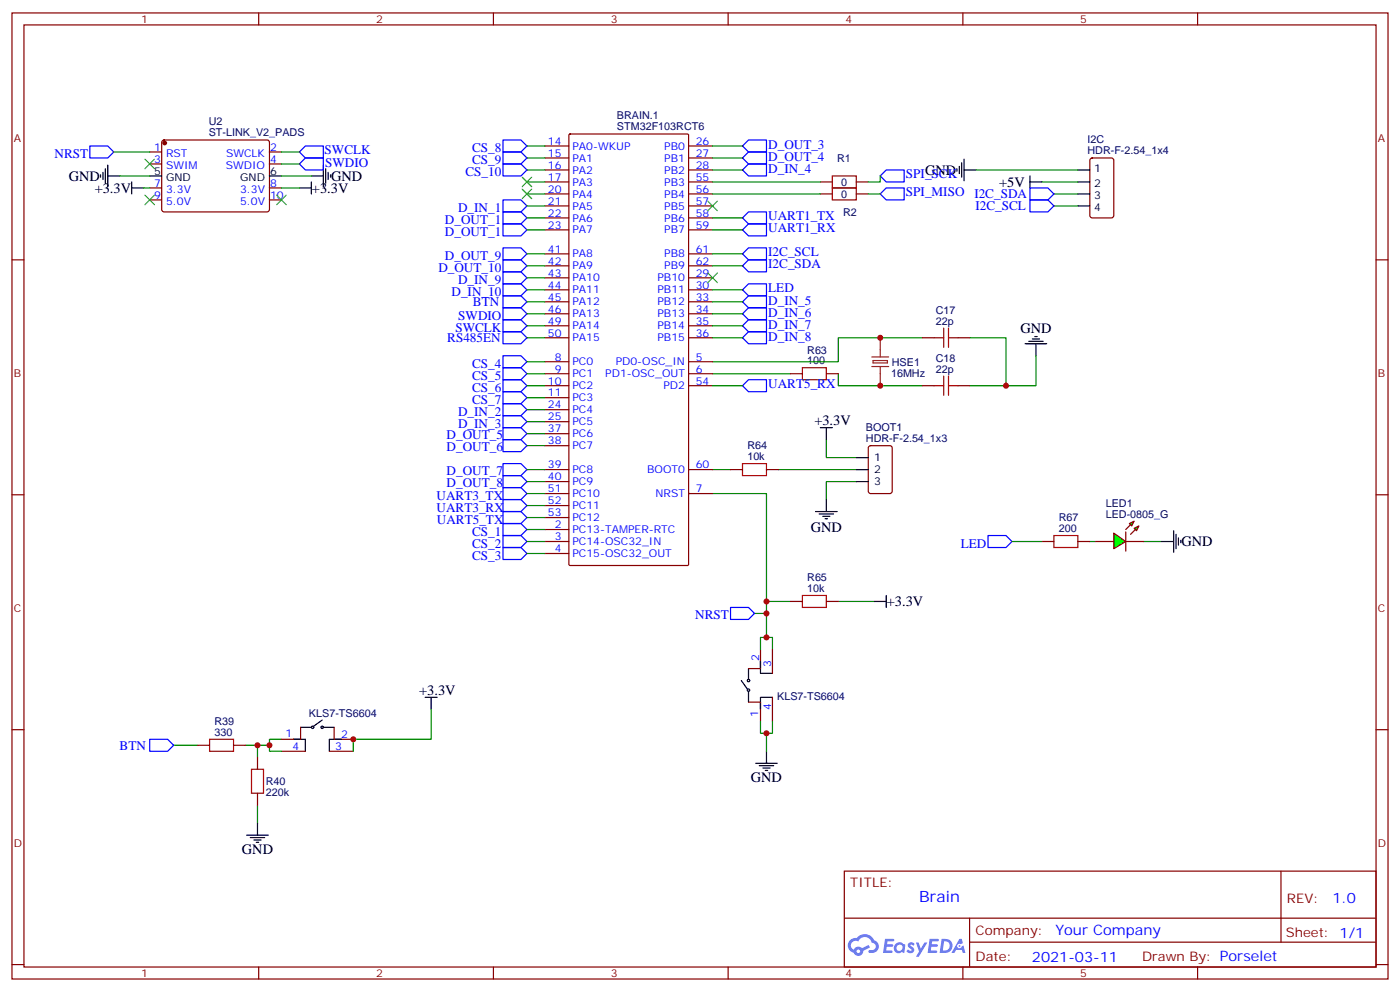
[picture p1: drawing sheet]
<svg xmlns="http://www.w3.org/2000/svg" width="412mm" height="292mm" viewBox="0 0 412 292" stroke-linecap="round" stroke-linejoin="round" font-family="sans-serif">
<g fill="none" stroke="#870000" stroke-width=".35">
<path d="M3.5 3.8h405.4v284.3h-405.4zM7.1 7.3h398.2v277.3h-398.2zM76.2 3.8v3.5M145.3 3.8v3.5M214.5 3.8v3.5M283.6 3.8v3.5M352.8 3.8v3.5M3.5 76.5h3.6M405.3 76.5h3.6M3.5 145.6h3.6M405.3 145.6h3.6M3.5 214.8h3.6"/>
<path d="M405.3 214.8h3.6M248.7 256.4h156.6v28.2h-156.6zM377.3 256.4v20.9M248.7 270.2h156.5M285.6 277.3h119.6M285.6 270.2v14.2M3.5 283.9h3.6M76.2 284.6v3.5M145.3 284.6v3.5M214.5 284.6v3.5M283.6 284.6v3.5M352.8 284.6v3.5"/>
<path d="M405.3 283.9h3.6"/>
</g>
<g fill="#5487ff">
<path d="M267.7 277.6a1.22 1.22 0 0 1 1.7 .2l-.4 .6a.47 .47 0 0 0-.3-.4 .47 .47 0 0 0-.5 .2l.1 .2a1.14 1.14 0 0 1 .8 1.8 1.14 1.14 0 0 1-1.9 0l-.2-.2 .5-.6 .7 .5a.29 .29 0 0 0 .3-.3 .29 .29 0 0 0-.2-.3 1.04 1.04 0 0 1-.6-1.7z"/>
<path d="M260.7 276.3h2.4l.3 .2-.2 .5-1.8 .1-.1 .8h1.5l.3 .4-.3 .4h-1.6l-.2 1.1h1.7l.2 .3-.2 .3-2.6 .1z"/>
<path d="M273.8 276.3h2.4l.3 .2-.1 .5-1.8 .1-.2 .8h1.6l.3 .4-.4 .4h-1.6l-.1 1.1h1.7l.2 .3-.2 .3-2.6 .1z"/>
<path d="M282.6 276.3h.7l.3 1.3-.6 .3a.69 .69 0 0 0-1 .3 .69 .69 0 0 0 .4 .9 .69 .69 0 0 0 .9-.6l.5-.2 .6 2.2h-.8l-.2-.9h-1.8l-.5 .9h-.8z"/>
<path d="M269.8 277.4h.8l.6 1.8 1.1-1.8h.9l-2.6 4.2h-.8l.9-1.5z"/>
<path d="M277.4 276.3l-.6 4.2h1.3a2.11 2.11 0 0 0 2.5-2.1 2.11 2.11 0 0 0-2.5-2.1zM278.1 277.1a1.39 1.39 0 0 1 1.7 1.4 1.39 1.39 0 0 1-1.8 1.3h-.3z"/>
<path d="M263.7 277.9a1.54 1.54 0 0 0-.1 2.2 1.54 1.54 0 0 0 2.2 .1l.6 .3 .3-2.3-.2-.3h-.4a1.49 1.49 0 0 0-2.4 0zM264 278.9a.94 .94 0 0 1 1.8 0 .94 .94 0 0 1-1.8 0z"/>
<path d="M250.4 276.7a2.18 2.18 0 0 0 1.1 3.7 1.44 1.44 0 0 0 1.6 .9 1.44 1.44 0 0 0 1.2-1.4l2-1.1-.5-.7-1.9 1a1.47 1.47 0 0 0-2.4 .4 1.39 1.39 0 0 1-.7-1.9 1.39 1.39 0 0 1 2-.5 2.12 2.12 0 0 1 2.2-1.3 2.12 2.12 0 0 1 1.9 1.7 1.14 1.14 0 0 1 1.1 1.4 1.14 1.14 0 0 1-1.7 .7 .43 .43 0 0 0-.5 .4 .43 .43 0 0 0 .4 .5 1.98 1.98 0 0 0 2.5-1.2 1.98 1.98 0 0 0-1.2-2.6 3.1 3.1 0 0 0-5.3-.6l-.9 .1zM252.3 280a.55 .55 0 0 1 1.1 0 .55 .55 0 0 1-1.1 0z"/>
<circle cx="282.6" cy="278.4" r=".26"/>
</g>
<path d="M287.5 50h30M306.9 53.6h10.6M310.4 57.1h7.1M310.4 60.6h7.1M321 159.4h1.8M336.9 159.4h5.3" fill="none" stroke="#008700" stroke-width=".35"/>
<g fill="none" stroke="#000" stroke-width=".35">
<path d="M281.9 49.7v.7M282.6 49v2.1M283.3 47.9v4.2M284 50h3.5M284 46.8v6.4M303.4 53.6h3.5M303.4 51.8v3.5M317.5 50h3.5M317.5 53.6h3.5M317.5 57.1h3.5M317.5 60.6h3.5M342.2 159.4h3.5"/>
<path d="M345.7 156.2v6.4M346.4 157.3v4.2M347.1 158.3v2.1M347.8 159v.7"/>
</g>
<path d="M303.4 55.3h5.3l1.7 1.8-1.7 1.7h-5.3zM303.4 58.8h5.3l1.7 1.8-1.7 1.8h-5.3z" fill="none" stroke="#00f" stroke-width=".35"/>
<path d="M321.3 46.7l.4-.2h5.7l.6 .4 .1 16.5-.5 .7h-5.9l-.6-.4-.1-16.5zM306.9 159.4h3.5M317.5 159.4h3.5M322.8 159.4h5.3M331.6 159.4h5.3" fill="none" stroke="#870000" stroke-width=".35"/>
<path d="M310.4 157.6h7.1v3.5h-7.1z" fill="none" stroke="#a10000" stroke-width=".35"/>
<g fill="#0f0" stroke="#870000" stroke-width=".35">
<path d="M334.1 155.5l1.4-.7-.7 1.4z"/>
<path d="M332.7 154.1l1.4-.7-.7 1.4z"/>
</g>
<g fill="#870000" stroke="#870000" stroke-width=".35">
<path d="M333 157.3l1.4-1.4z"/>
<path d="M333 154.4l-1.4 1.5z"/>
</g>
<path d="M331.6 156.6v5.6z" fill="#f00" stroke="#870000" stroke-width=".35"/>
<path d="M328.1 156.9l3.5 2.5-3.5 2.1z" fill="#0f0" stroke="#870000" stroke-width=".35"/>
<g fill="none" stroke="#008700" stroke-width=".35">
<path d="M33.5 44.7h10.6M35.3 51.8h8.8M42.3 55.3h1.8M82.9 51.8h8.8M82.9 44.7h5.3M82.9 55.3h5.3M82.9 48.3h5.3M155.2 43h5.3M155.2 46.5h5.3M155.2 50h5.3M155.2 53.6h5.3M155.2 57.1h5.3"/>
<path d="M209.9 43h8.8M209.9 46.5h8.8M209.9 50h8.8M209.9 53.6h31.8M209.9 57.1h31.8M255.8 57.1h3.5M259.3 51.8v1.8h-3.5M155.2 60.6h5.3M155.2 64.1h5.3M155.2 67.7h5.3M155.2 74.7h5.3M155.2 78.2h5.3"/>
<path d="M209.9 64.1h8.8M209.9 67.7h8.8M209.9 74.7h8.8M209.9 78.2h8.8M155.2 92.4h5.3M155.2 95.9h5.3M155.2 85.3h5.3M155.2 81.8h5.3M155.2 88.8h5.3M155.2 99.4h5.3M209.9 92.4h8.8M209.9 95.9h8.8"/>
<path d="M209.9 85.3h8.8M209.9 88.8h8.8M209.9 99.4h8.8M271.6 99.4h-24.7v7.1h-37M285.8 99.4h10.5v14.1M155.2 113.5h5.3M155.2 110h5.3M155.2 117.1h5.3M155.2 106.5h5.3M209.9 110h22.9M209.9 113.5h8.8M246.9 110v3.5h24.7"/>
<path d="M305.2 104.7v8.8h-19.4M155.2 138.2h5.3M155.2 120.6h5.3M155.2 124.1h5.3M155.2 127.6h5.3M155.2 131.2h5.3M209.9 138.2h5.3M229.3 138.2h22.9M243.4 129.4v5.3h8.8M155.2 159.4h5.3M155.2 155.9h5.3M155.2 141.7h5.3"/>
<path d="M155.2 152.3h5.3M155.2 145.3h5.3M155.2 148.8h5.3M209.9 145.3h15.9v31.7h7M252.2 141.7h-8.8v5.3M298.1 159.4h8.8M155.2 162.9h5.3M225.8 177v10.6h1.7v3.5M246.9 177h10.6M222.2 180.6h3.6M225.8 187.6h-1.8v3.5M51.2 219.4h7"/>
<path d="M75.8 219.4v3.5M79.4 219.4v1.7h3.5M82.9 217.6h-3.5v1.8h-7.1M127 208.8v8.8h-22.9v3.5M224 212.3v3.5h3.5v-3.5M225.8 215.8v5.3M75.8 237v5.3"/>
</g>
<g fill="none" stroke="#00f" stroke-width=".35">
<path d="M26.5 43h5.2l1.8 1.7-1.8 1.8h-5.2zM88.2 48.3l1.8-1.8h5.2v3.5h-5.2zM88.2 44.7l1.8-1.7h5.2v3.5h-5.2zM148.2 41.2h5.3l1.7 1.8-1.7 1.7h-5.3zM148.2 44.7h5.3l1.7 1.8-1.7 1.8h-5.3zM148.2 48.3h5.3l1.7 1.7-1.7 1.8h-5.3zM148.2 58.8h5.3l1.7 1.8-1.7 1.8h-5.3zM218.7 43l1.8-1.8h5.3v3.5h-5.3zM218.7 46.5l1.8-1.8h5.3v3.6h-5.3zM220.5 48.3h5.3v3.5h-5.3l-1.8-1.8zM259.3 57.1l1.8-1.8h5.2v3.5h-5.2zM259.3 51.8l1.8-1.8h5.2v3.6h-5.2z"/>
<path d="M148.2 62.4h5.3l1.7 1.7-1.7 1.8h-5.3zM148.2 65.9h5.3l1.7 1.8-1.7 1.7h-5.3zM148.2 73h5.3l1.7 1.7-1.7 1.8h-5.3zM148.2 76.5h5.3l1.7 1.7-1.7 1.8h-5.3zM218.7 64.1l1.8-1.7h5.3v3.5h-5.3zM218.7 67.7l1.8-1.8h5.3v3.5h-5.3zM218.7 74.7l1.8-1.7h5.3v3.5h-5.3zM218.7 78.2l1.8-1.7h5.3v3.5h-5.3zM148.2 90.6h5.3l1.7 1.8-1.7 1.7h-5.3zM148.2 94.1h5.3l1.7 1.8-1.7 1.7h-5.3zM148.2 80h5.3l1.7 1.8-1.7 1.7h-5.3zM148.2 83.5h5.3l1.7 1.8-1.7 1.8h-5.3z"/>
<path d="M148.2 97.6h5.3l1.7 1.8-1.7 1.8h-5.3zM148.2 87.1h5.3l1.7 1.7-1.7 1.8h-5.3zM218.7 88.8l1.8-1.7h5.3v3.5h-5.3zM218.7 92.4l1.8-1.8h5.3v3.5h-5.3zM218.7 95.9l1.8-1.8h5.3v3.5h-5.3zM218.7 99.4l1.8-1.8h5.3v3.6h-5.3zM218.7 85.3l1.8-1.8h5.3v3.6h-5.3zM148.2 104.7h5.3l1.7 1.8-1.7 1.7h-5.3zM148.2 108.2h5.3l1.7 1.8-1.7 1.8h-5.3zM148.2 111.8h5.3l1.7 1.7-1.7 1.8h-5.3zM148.2 115.3h5.3l1.7 1.8-1.7 1.7h-5.3zM148.2 118.8h5.3l1.7 1.8-1.7 1.7h-5.3z"/>
<path d="M218.7 113.5l1.8-1.7h5.3v3.5h-5.3zM148.2 122.3h5.3l1.7 1.8-1.7 1.8h-5.3zM148.2 125.9h5.3l1.7 1.7-1.7 1.8h-5.3zM148.2 129.4h5.3l1.7 1.8-1.7 1.7h-5.3zM148.2 136.5h5.3l1.7 1.7-1.7 1.8h-5.3zM148.2 140h5.3l1.7 1.7-1.7 1.8h-5.3zM148.2 154.1h5.3l1.7 1.8-1.7 1.7h-5.3zM148.2 157.6h5.3l1.7 1.8-1.7 1.7h-5.3zM148.2 150.6h5.3l1.7 1.7-1.7 1.8h-5.3zM148.2 147h5.3l1.7 1.8-1.7 1.8h-5.3zM148.2 143.5h5.3l1.7 1.8-1.7 1.7h-5.3zM291 157.6h5.3l1.8 1.8-1.8 1.7h-5.3z"/>
<path d="M148.2 161.1h5.3l1.7 1.8-1.7 1.8h-5.3zM215.2 178.8h5.3l1.7 1.8-1.7 1.7h-5.3zM44.1 217.6h5.3l1.8 1.8-1.8 1.7h-5.3z"/>
</g>
<g fill="none" stroke="#000" stroke-width=".35">
<path d="M29.6 51.4v.7M30.3 50.7v2.1M31 49.7v4.2M31.7 51.8h3.6M31.7 48.6v6.4M38.8 55.3h3.5M38.8 53.6v3.5M44.1 51.8h3.5M79.4 51.8h3.5M88.2 55.3h3.5M91.7 51.8h3.5M91.7 53.6v3.5"/>
<path d="M95.2 48.6v6.4M96 49.7v4.2M96.7 50.7v2.1M97.4 51.4v.7M304.1 99.8h2.1M304.8 99.1h.7M302 101.2h6.3M303 100.5h4.3M305.2 101.2v3.5M241.7 125.9h3.5M243.4 125.9v3.5M252.2 134.7h3.6"/>
<path d="M252.2 138.2h3.6M240.2 150.6h6.4M241.3 151.3h4.2M242.4 152h2.1M243.1 152.7h.7M243.4 147v3.6M252.2 141.7h3.6M257.5 177h3.6M261.1 175.3v3.5M220.5 196.8v3.2M224 196.8v-2.1v3.5h3.5M88.5 217.6h-2.1h3.6v3.5"/>
<path d="M88.5 214.1h3.2M94.9 211.9l-2.5 1.8M95.2 214.1h3.2M98.4 217.6h2.1h-3.5v3.5M125.2 205.2h3.6M127 205.2v3.6M218.4 200.3l1.7 2.5M220.5 203.5v3.2M227.5 205.2h-3.5v3.6v-2.1M222.6 224.6h6.4M223.7 225.4h4.2M224.7 226.1h2.1"/>
<path d="M225.4 226.8h.7M225.8 221.1v3.5M72.7 245.8h6.3M73.7 246.5h4.3M74.8 247.2h2.1M75.5 247.9h.7M75.8 242.3v3.5"/>
<circle cx="92.1" cy="214.1" r=".35"/>
<circle cx="94.9" cy="214.1" r=".35"/>
<circle cx="220.5" cy="203.1" r=".35"/>
<circle cx="220.5" cy="200.3" r=".35"/>
</g>
<g fill="none" stroke="#a10000" stroke-width=".35">
<path d="M245.2 51.8h7v3.5h-7zM245.2 55.3h7v3.5h-7zM275.2 99.4h2.8M278 96.6v5.6M279.4 96.6v5.6M279.4 99.4h2.8M236.4 108.2h7v3.6h-7zM275.2 113.5h2.8M278 110.7v5.6M279.4 110.7v5.6M279.4 113.5h2.8M218.7 136.5h7.1v3.5h-7.1z"/>
<path d="M236.4 175.3h7v3.5h-7zM61.7 217.6h7.1v3.5h-7.1zM74.1 226.4h3.5v7.1h-3.5z"/>
</g>
<g fill="none" stroke="#870000" stroke-width=".35">
<path d="M167.6 39.6l.3-.2h34.6l.3 .2v126.5l-.3 .3h-34.6l-.3-.3zM44.1 44.7h3.5M44.1 48.3h3.5M44.1 55.3h3.5M44.1 58.8h3.5M47.9 41.4l.4-.2 30.6 .1 .5 .6-.1 20-.6 .5-30.6-.1-.5-.6v-19.8zM79.4 44.7h3.5M79.4 48.3h3.5M79.4 55.3h3.5M79.4 58.8h3.5M160.5 43h7.1M160.5 46.5h7.1"/>
<path d="M160.5 50h7.1M160.5 53.6h7.1M160.5 57.1h7.1M202.8 43h7.1M202.8 46.5h7.1M202.8 50h7.1M202.8 53.6h7.1M202.8 57.1h7.1M241.7 53.6h3.5M241.7 57.1h3.5M252.2 53.6h3.6M252.2 57.1h3.6"/>
<path d="M160.5 60.6h7.1M160.5 64.1h7.1M160.5 67.7h7.1M160.5 74.7h7.1M160.5 78.2h7.1M202.8 60.6h7.1M202.8 64.1h7.1M202.8 67.7h7.1M202.8 74.7h7.1M202.8 78.2h7.1M160.5 99.4h7.1M160.5 81.8h7.1"/>
<path d="M160.5 85.3h7.1M160.5 88.8h7.1M160.5 92.4h7.1M160.5 95.9h7.1M202.8 99.4h7.1M202.8 81.8h7.1M202.8 85.3h7.1M202.8 88.8h7.1M202.8 92.4h7.1M202.8 95.9h7.1M271.6 99.4h3.6M282.2 99.4h3.6"/>
<path d="M160.5 110h7.1M160.5 113.5h7.1M160.5 106.5h7.1M160.5 117.1h7.1M202.8 110h7.1M202.8 113.5h7.1M202.8 106.5h7.1M232.8 110h3.6M243.4 110h3.5M271.6 113.5h3.6M282.2 113.5h3.6M160.5 138.2h7.1"/>
<path d="M160.5 120.6h7.1M160.5 124.1h7.1M160.5 127.6h7.1M160.5 131.2h7.1M202.8 138.2h7.1M215.2 138.2h3.5M225.8 138.2h3.5M256 131.4l.5-.2h5.6l.7 .4v13l-.4 .6-5.9 .1-.7-.5v-12.9zM160.5 155.9h7.1M160.5 159.4h7.1M160.5 145.3h7.1M160.5 141.7h7.1"/>
<path d="M160.5 148.8h7.1M160.5 152.3h7.1M202.8 145.3h7.1M160.5 162.9h7.1M232.8 177h3.6M243.4 177h3.5M220.5 196.8h3.5M224 191.1v3.6M227.5 191.1v7.1M58.2 219.4h3.5M68.8 219.4h3.5M82.9 217.6h3.5"/>
<path d="M88.5 214.1v3.5M98.4 214.1v3.5M100.5 217.6h3.6M220.5 206.7h3.5M224 208.8v3.5M227.5 205.2v7.1M75.8 222.9v3.5M75.8 233.5v3.5M82.9 221.1h7.1M97 221.1h7.1"/>
</g>
<path d="M259.3 99.4v5.7M256.8 107.9h5M256.8 105.1h5M257.2 106.1h4.2v.7h-4.2zM259.3 107.9v5.6" fill="none" stroke="#8c2424" stroke-width=".35"/>
<circle cx="48.5" cy="42.1" r=".53" fill="#870000" stroke="#870000" stroke-width=".35"/>
<g fill="none" stroke="#3c3" stroke-width=".35">
<path d="M42.7 46.8l2.8 2.9M42.7 57.4l2.8 2.9M45.5 46.8l-2.8 2.9M45.5 57.4l-2.8 2.9M81.5 57.4l2.8 2.9M84.3 57.4l-2.8 2.9M153.8 52.1l2.8 2.9M153.8 55.7l2.8 2.8M156.6 52.1l-2.8 2.9M156.6 55.7l-2.8 2.8M208.5 59.2l2.8 2.8M211.3 59.2l-2.8 2.8"/>
<path d="M208.5 80.4l2.8 2.8M211.3 80.4l-2.8 2.8"/>
</g>
<g fill="#c00">
<circle cx="225.8" cy="180.6" r=".88"/>
<circle cx="225.8" cy="177" r=".88"/>
<circle cx="259.3" cy="113.5" r=".88"/>
<circle cx="259.3" cy="99.4" r=".88"/>
<circle cx="296.3" cy="113.5" r=".88"/>
<circle cx="75.8" cy="219.4" r=".88"/>
<circle cx="79.4" cy="219.4" r=".88"/>
<circle cx="104.1" cy="217.6" r=".88"/>
<circle cx="225.8" cy="187.6" r=".88"/>
<circle cx="225.8" cy="215.8" r=".88"/>
</g>
<text font-size="4.6" fill="#00f" x="270.8" y="265.4">Brain</text>
<g font-size="4.2">
<text x="20.3" y="53.2">GND</text>
<text x="97.5" y="53.2">GND</text>
<text x="272.5" y="51.5">GND</text>
<text x="27.9" y="56.8">+3.3V</text>
<text x="91.9" y="56.8">+3.3V</text>
<text x="294.3" y="55">+5V</text>
<text x="300.6" y="97.9">GND</text>
<text x="239.9" y="125.2">+3.3V</text>
<text x="238.8" y="156.6">GND</text>
<text x="348" y="160.8">GND</text>
<text x="261.2" y="178.4">+3.3V</text>
<text x="123.5" y="204.5">+3.3V</text>
<text x="221.2" y="230.3">GND</text>
<text x="71.3" y="251.5">GND</text>
</g>
<g font-size="4.2" fill="#00f">
<text x="392.5" y="265.7">1.0</text>
<text x="310.9" y="275.2">Your Company</text>
<text x="304" y="283">2021-03-11</text>
</g>
<g font-size="3.9" fill="#00f">
<text x="16.1" y="46.5">NRST</text>
<text x="95.6" y="45.5">SWCLK</text>
<text x="139.1" y="44.7">CS_8</text>
<text x="226.3" y="43.8">D_OUT_3</text>
<text x="226.3" y="47.3">D_OUT_4</text>
<text x="95.8" y="49">SWDIO</text>
<text x="137.1" y="51.8">CS_10</text>
<text x="139.1" y="48.3">CS_9</text>
<text x="226.3" y="50.9">D_IN_4</text>
<text x="266.9" y="52.5">SPI_SCK</text>
<text x="266.9" y="57.8">SPI_MISO</text>
<text x="287" y="58.3">I2C_SDA</text>
<text x="131.1" y="65.9">D_OUT_1</text>
<text x="134.9" y="62.4">D_IN_1</text>
<text x="226.3" y="64.8">UART1_TX</text>
<text x="287.4" y="61.9">I2C_SCL</text>
<text x="131.1" y="69.4">D_OUT_1</text>
<text x="226.3" y="68.4">UART1_RX</text>
<text x="131.1" y="76.5">D_OUT_9</text>
<text x="226.3" y="75.4">I2C_SCL</text>
<text x="129.1" y="80">D_OUT_10</text>
<text x="134.9" y="83.5">D_IN_9</text>
<text x="226.3" y="78.9">I2C_SDA</text>
<text x="133" y="87.1">D_IN_10</text>
<text x="226.3" y="86">LED</text>
<text x="226.3" y="89.7">D_IN_5</text>
<text x="135" y="94.1">SWDIO</text>
<text x="139.3" y="90.1">BTN</text>
<text x="226.3" y="93.2">D_IN_6</text>
<text x="131.7" y="100.6">RS485EN</text>
<text x="134.1" y="97.6">SWCLK</text>
<text x="226.3" y="96.7">D_IN_7</text>
<text x="226.3" y="100.3">D_IN_8</text>
<text x="139.1" y="108.2">CS_4</text>
<text x="139.1" y="111.8">CS_5</text>
<text x="139.1" y="115.3">CS_6</text>
<text x="139.1" y="118.8">CS_7</text>
<text x="226.3" y="114.2">UART5_RX</text>
<text x="134.9" y="122.3">D_IN_2</text>
<text x="134.9" y="125.9">D_IN_3</text>
<text x="131.6" y="129.3">D_OUT_5</text>
<text x="131.6" y="132.8">D_OUT_6</text>
<text x="131.6" y="139.9">D_OUT_7</text>
<text x="131.6" y="143.4">D_OUT_8</text>
<text x="128.6" y="147.1">UART3_TX</text>
<text x="128.6" y="150.6">UART3_RX</text>
<text x="128.7" y="154.1">UART5_TX</text>
<text x="139.1" y="157.6">CS_1</text>
<text x="139.1" y="161.1">CS_2</text>
<text x="283" y="161.1">LED</text>
<text x="139.1" y="164.7">CS_3</text>
<text x="204.8" y="182.3">NRST</text>
<text x="35.2" y="220.6">BTN</text>
</g>
<g font-size="3.9" fill="#800">
<text x="250.5" y="261">TITLE:</text>
<text x="379.1" y="265.7">REV:</text>
<text x="287.4" y="275.2">Company:</text>
<text x="378.7" y="275.8">Sheet: 1/1</text>
<text x="287.4" y="282.9">Date:</text>
<text x="336.4" y="282.9">Drawn By: Porselet</text>
</g>
<g font-size="3.2" fill="#800">
<text x="41.6" y="6.8">1</text>
<text x="110.8" y="6.8">2</text>
<text x="179.9" y="6.8">3</text>
<text x="249.1" y="6.8">4</text>
<text x="318.2" y="6.8">5</text>
<text x="4.1" y="41.9">A</text>
<text x="405.9" y="41.9">A</text>
<text x="4.1" y="111.1">B</text>
<text x="405.9" y="111.1">B</text>
<text x="4.1" y="180.2">C</text>
<text x="405.9" y="180.2">C</text>
<text x="4.1" y="249.3">D</text>
<text x="405.9" y="249.3">D</text>
<text x="41.6" y="287.6">1</text>
<text x="110.8" y="287.6">2</text>
<text x="179.9" y="287.6">3</text>
<text x="249.1" y="287.6">4</text>
<text x="318.2" y="287.6">5</text>
</g>
<g font-size="3.2" fill="#000080">
<text x="181.7" y="35">BRAIN.1</text>
<text x="61.5" y="40">ST-LINK_V2_PADS</text>
<text x="61.5" y="36.8">U2</text>
<text x="181.7" y="38.2">STM32F103RCT6</text>
<text x="246.6" y="47.6">R1</text>
<text x="320.3" y="45.4">HDR-F-2.54_1x4</text>
<text x="320.3" y="42.2">I2C</text>
<text x="247.8" y="54.7">0</text>
<text x="247.8" y="58.2">0</text>
<text x="248.4" y="63.5">R2</text>
<text x="275.7" y="95.5">22p</text>
<text x="275.7" y="92.3">C17</text>
<text x="237.8" y="107.2">100</text>
<text x="237.8" y="104">R63</text>
<text x="262.7" y="107.6">HSE1</text>
<text x="275.7" y="106.4">C18</text>
<text x="262.5" y="110.8">16MHz</text>
<text x="275.7" y="109.6">22p</text>
<text x="255.1" y="130.1">HDR-F-2.54_1x3</text>
<text x="255.1" y="126.9">BOOT1</text>
<text x="220.1" y="135.4">10k</text>
<text x="220.1" y="132.2">R64</text>
<text x="325.7" y="149.2">LED1</text>
<text x="311.9" y="153.4">R67</text>
<text x="325.7" y="152.3">LED-0805_G</text>
<text x="311.9" y="156.6">200</text>
<text x="237.8" y="171">R65</text>
<text x="237.8" y="174.2">10k</text>
<text x="229" y="206">KLS7-TS6604</text>
<text x="63.2" y="213.4">R39</text>
<text x="91" y="210.9">KLS7-TS6604</text>
<text x="63.2" y="216.5">330</text>
<text x="78.3" y="231.1">R40</text>
<text x="78.3" y="234.3">220k</text>
</g>
<g font-size="3.2" fill="#00f">
<text x="45.4" y="44.4">1</text>
<text x="45.4" y="47.9">3</text>
<text x="48.9" y="46.1">RST</text>
<text x="66.6" y="46.1">SWCLK</text>
<text x="79.6" y="47.9">4</text>
<text x="79.6" y="44.4">2</text>
<text x="161.4" y="42.6">14</text>
<text x="161.4" y="46.1">15</text>
<text x="168.6" y="44">PA0-WKUP</text>
<text x="168.6" y="47.6">PA1</text>
<text x="195.7" y="44">PB0</text>
<text x="195.7" y="47.6">PB1</text>
<text x="205" y="42.6">26</text>
<text x="205" y="46.1">27</text>
<text x="48.9" y="49.7">SWIM</text>
<text x="66.5" y="49.7">SWDIO</text>
<text x="161.4" y="49.7">16</text>
<text x="161.4" y="53.2">17</text>
<text x="168.6" y="51.1">PA2</text>
<text x="195.7" y="51.1">PB2</text>
<text x="205" y="49.7">28</text>
<text x="205" y="53.2">55</text>
<text x="45.4" y="55">7</text>
<text x="45.4" y="58.5">9</text>
<text x="48.9" y="56.7">3.3V</text>
<text x="70.7" y="56.7">3.3V</text>
<text x="79.6" y="58.5">10</text>
<text x="79.6" y="55">8</text>
<text x="161.4" y="56.7">20</text>
<text x="168.6" y="54.6">PA3</text>
<text x="168.6" y="58.1">PA4</text>
<text x="195.7" y="54.6">PB3</text>
<text x="195.7" y="58.1">PB4</text>
<text x="205" y="56.7">56</text>
<text x="48.9" y="60.3">5.0V</text>
<text x="70.7" y="60.3">5.0V</text>
<text x="161.4" y="60.3">21</text>
<text x="161.4" y="63.8">22</text>
<text x="168.6" y="61.7">PA5</text>
<text x="168.6" y="65.2">PA6</text>
<text x="195.7" y="61.7">PB5</text>
<text x="195.7" y="65.2">PB6</text>
<text x="205" y="60.3">57</text>
<text x="205" y="63.8">58</text>
<text x="161.4" y="67.3">23</text>
<text x="168.6" y="68.7">PA7</text>
<text x="195.7" y="68.7">PB7</text>
<text x="205" y="67.3">59</text>
<text x="161.4" y="74.4">41</text>
<text x="161.4" y="77.9">42</text>
<text x="168.6" y="75.8">PA8</text>
<text x="195.7" y="75.8">PB8</text>
<text x="205" y="74.4">61</text>
<text x="205" y="77.9">62</text>
<text x="161.4" y="81.4">43</text>
<text x="168.6" y="79.3">PA9</text>
<text x="168.6" y="82.8">PA10</text>
<text x="193.7" y="82.8">PB10</text>
<text x="195.7" y="79.3">PB9</text>
<text x="205" y="81.4">29</text>
<text x="161.4" y="84.9">44</text>
<text x="161.4" y="88.5">45</text>
<text x="168.6" y="86.4">PA11</text>
<text x="168.6" y="89.9">PA12</text>
<text x="193.7" y="86.4">PB11</text>
<text x="193.7" y="89.9">PB12</text>
<text x="205" y="84.9">30</text>
<text x="205" y="88.5">33</text>
<text x="161.4" y="92">46</text>
<text x="161.4" y="95.5">49</text>
<text x="168.6" y="93.4">PA13</text>
<text x="193.7" y="93.4">PB13</text>
<text x="205" y="92">34</text>
<text x="205" y="95.5">35</text>
<text x="161.4" y="99.1">50</text>
<text x="168.6" y="96.9">PA14</text>
<text x="168.6" y="100.5">PA15</text>
<text x="193.7" y="96.9">PB14</text>
<text x="193.7" y="100.5">PB15</text>
<text x="205" y="99.1">36</text>
<text x="163.4" y="106.1">8</text>
<text x="168.6" y="107.5">PC0</text>
<text x="181.4" y="107.5">PD0-OSC_IN</text>
<text x="205" y="106.1">5</text>
<text x="161.4" y="113.2">10</text>
<text x="163.4" y="109.6">9</text>
<text x="168.6" y="111.1">PC1</text>
<text x="178.3" y="111.1">PD1-OSC_OUT</text>
<text x="205" y="109.6">6</text>
<text x="205" y="113.2">54</text>
<text x="161.4" y="116.7">11</text>
<text x="168.6" y="114.6">PC2</text>
<text x="168.6" y="118.1">PC3</text>
<text x="195.4" y="114.6">PD2</text>
<text x="161.4" y="120.2">24</text>
<text x="161.4" y="123.8">25</text>
<text x="168.6" y="121.6">PC4</text>
<text x="168.6" y="125.2">PC5</text>
<text x="161.4" y="127.3">37</text>
<text x="161.4" y="130.8">38</text>
<text x="168.6" y="128.7">PC6</text>
<text x="161.4" y="137.9">39</text>
<text x="168.6" y="132.2">PC7</text>
<text x="205" y="137.9">60</text>
<text x="161.4" y="141.4">40</text>
<text x="168.6" y="139.3">PC8</text>
<text x="168.6" y="142.8">PC9</text>
<text x="190.6" y="139.3">BOOT0</text>
<text x="161.4" y="144.9">51</text>
<text x="161.4" y="148.4">52</text>
<text x="168.6" y="146.3">PC10</text>
<text x="168.6" y="149.9">PC11</text>
<text x="193.1" y="146.3">NRST</text>
<text x="205" y="144.9">7</text>
<text x="161.4" y="152">53</text>
<text x="163.4" y="155.5">2</text>
<text x="168.6" y="153.4">PC12</text>
<text x="163.4" y="159">3</text>
<text x="168.6" y="156.9">PC13-TAMPER-RTC</text>
<text x="168.6" y="160.4">PC14-OSC32_IN</text>
<text x="163.4" y="162.6">4</text>
<text x="168.6" y="164">PC15-OSC32_OUT</text>
<text x="223.7" y="194.7" transform="rotate(-90 223.7 194.7)">2</text>
<text x="227.2" y="196.4" transform="rotate(-90 227.2 196.4)">3</text>
<text x="227.2" y="209" transform="rotate(-90 227.2 209)">4</text>
<text x="223.3" y="211.1" transform="rotate(-90 223.3 211.1)">1</text>
<text x="84.1" y="216.9">1</text>
<text x="86.2" y="220.8">4</text>
<text x="98.8" y="220.8">3</text>
<text x="100.5" y="217.2">2</text>
</g>
<g font-size="3.2">
<text x="45.4" y="51.4">5</text>
<text x="48.9" y="53.2">GND</text>
<text x="70.8" y="53.2">GND</text>
<text x="79.6" y="51.4">6</text>
<text x="322.3" y="50.7">1</text>
<text x="322.3" y="55">2</text>
<text x="322.3" y="58.5">3</text>
<text x="322.3" y="62">4</text>
<text x="257.5" y="135.7">1</text>
<text x="257.5" y="142.8">3</text>
<text x="257.5" y="139.3">2</text>
</g>
</svg>
